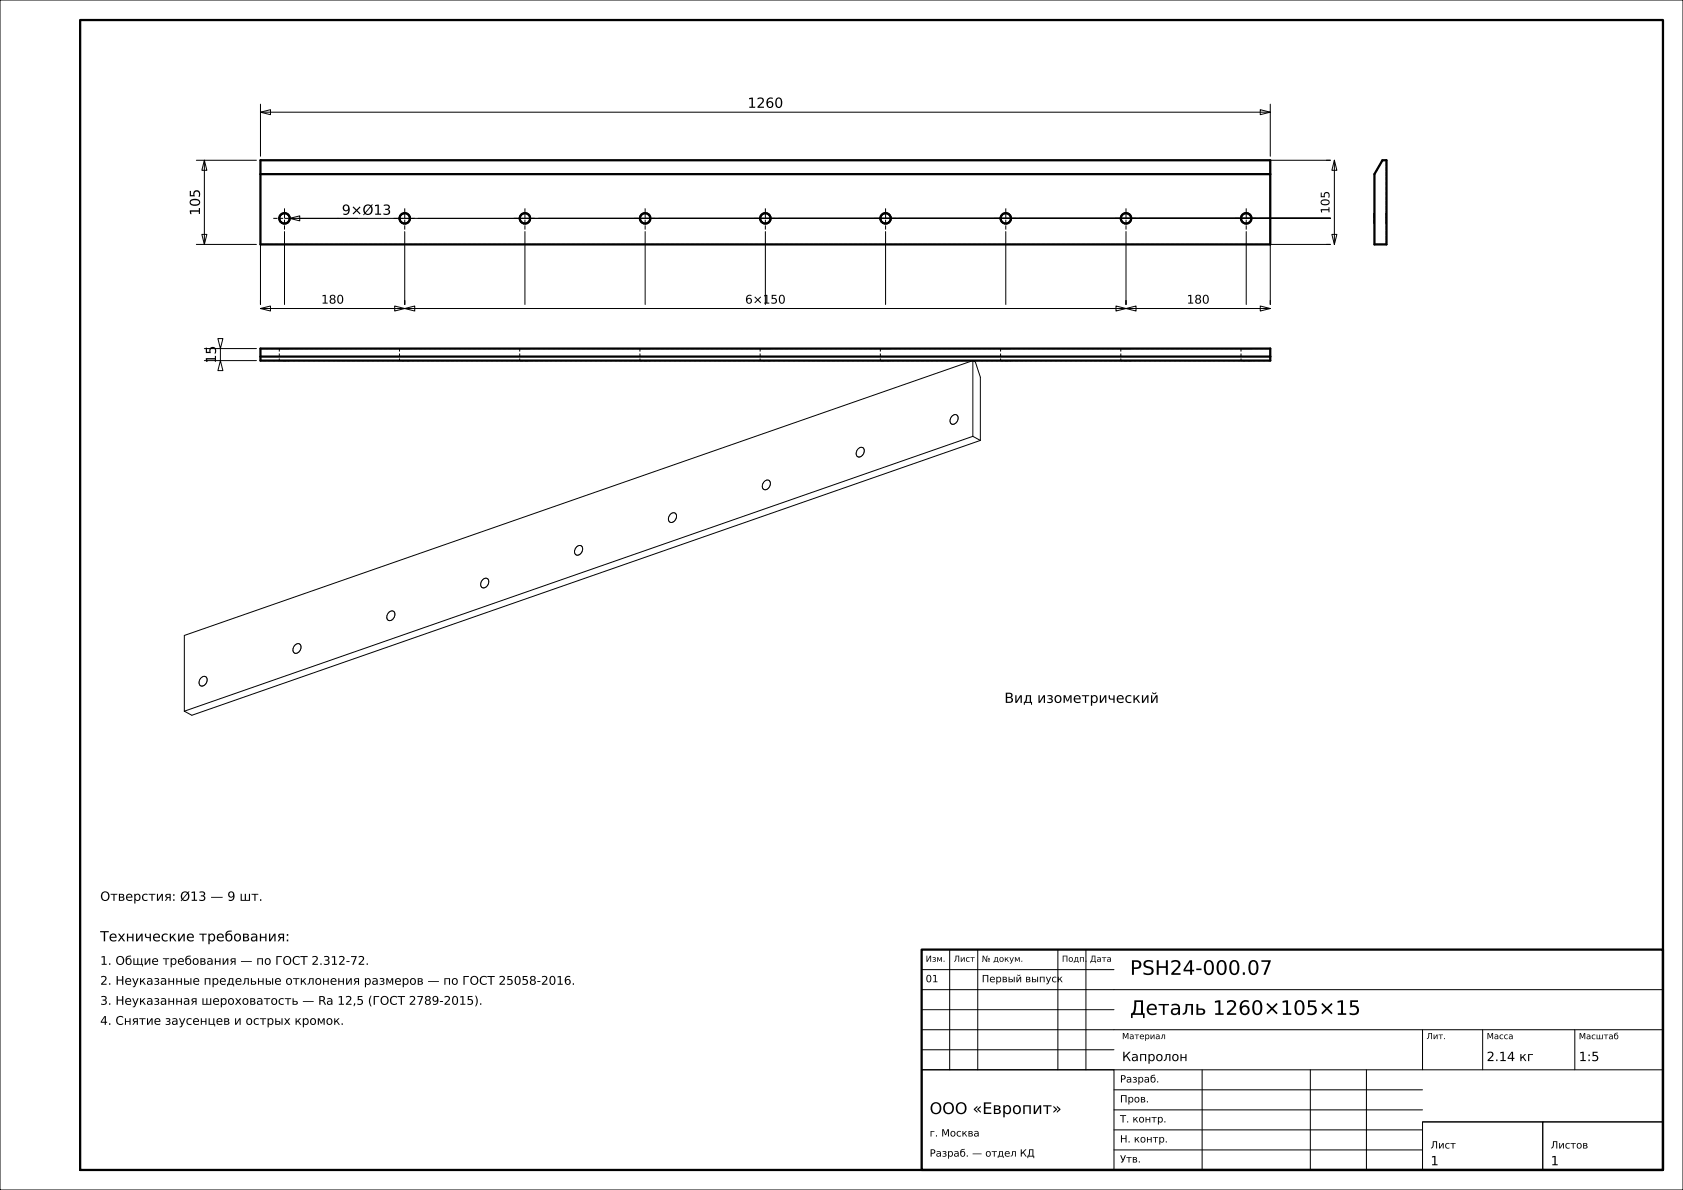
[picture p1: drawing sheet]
<svg xmlns="http://www.w3.org/2000/svg" width="420mm" height="297mm" viewBox="0 0 420 297" stroke-linecap="round" stroke-linejoin="round" font-family="sans-serif">
<g fill="none" stroke="#000" stroke-width=".25">
<path d="M0 0h420v297h-420zM49 40h15M51 40l.6 2.5h-1.2zM51 40v21M65 28l2.5-.6v1.2zM65 26v13M65 28h252M314.5 27.4l2.5 .6-2.5 .6zM317 26v13M317 40h15M333 40l.6 2.5h-1.2zM333 40v21"/>
<path d="M50.4 58.5h1.2l-.6 2.5zM71 57.8v18.2M72.3 54.5l2.5-.6v1.2zM72.3 54.5h259.7M101 57.8v18.2M131 57.8v18.2M161 57.8v18.2M191 57.8v18.2M221 57.8v18.2M251 57.8v18.2M281 57.8v18.2M311 57.8v18.2"/>
<path d="M332.4 58.5h1.2l-.6 2.5zM49 61h15M65 77l2.5-.6v1.2zM65 61v15M65 77h252M98.5 76.4l2.5 .6-2.5 .6zM101 77l2.5-.6v1.2zM278.5 76.4l2.5 .6-2.5 .6zM281 77l2.5-.6v1.2zM314.5 76.4l2.5 .6-2.5 .6zM332 61h-15v15M51 90h13"/>
<path d="M51 87h13M54.4 84.5h1.2l-.6 2.5zM55 90l.6 2.5h-1.2zM55 87v3M242.8 90l.6 .3 1.3 3.8v15.8M242.8 90v18.9M242.8 90l-196.8 68.6v18.9M214.2 112a.91 .91 0 0 1 1.3 0 .91 .91 0 0 1 0 1.3 .95 .95 0 0 1-1.4 .7 .95 .95 0 0 1-.3-1.5zM237.6 103.8a.91 .91 0 0 1 1.4 0 .91 .91 0 0 1-.1 1.3 .95 .95 0 0 1-1.3 .8 .95 .95 0 0 1-.4-1.5zM242.8 108.9l1.9 1M242.8 108.9l-196.8 68.6M244.7 109.9l-196.8 68.6-1.9-1"/>
<path d="M143.9 136.5a.91 .91 0 0 1 1.4 0 .91 .91 0 0 1-.1 1.3 .95 .95 0 0 1-1.3 .7 .95 .95 0 0 1-.4-1.5zM167.4 128.3a.91 .91 0 0 1 1.3 0 .91 .91 0 0 1-.1 1.3 .95 .95 0 0 1-1.3 .8 .95 .95 0 0 1-.3-1.5zM190.8 120.1a.91 .91 0 0 1 1.3 0 .91 .91 0 0 1-.1 1.4 .95 .95 0 0 1-1.3 .7 .95 .95 0 0 1-.3-1.5zM97.1 152.8a.91 .91 0 0 1 1.3 0 .91 .91 0 0 1-.1 1.3 .95 .95 0 0 1-1.3 .8 .95 .95 0 0 1-.3-1.5zM120.5 144.6a.91 .91 0 0 1 1.3 0 .91 .91 0 0 1 0 1.4 .95 .95 0 0 1-1.4 .7 .95 .95 0 0 1-.3-1.5zM50.2 169.1a.91 .91 0 0 1 1.4 0 .91 .91 0 0 1-.1 1.4 .95 .95 0 0 1-1.3 .7 .95 .95 0 0 1-.4-1.5zM73.7 161a.91 .91 0 0 1 1.3 0 .91 .91 0 0 1-.1 1.3 .95 .95 0 0 1-1.3 .7 .95 .95 0 0 1-.4-1.5zM237 237v30M244 237v30M264 237v30M271 237v30M230 257h185"/>
<path d="M230 252h48M230 247h185M230 242h48M355 257v10M370 257v10M393 257v10M230 267h48v25h-48zM230 267h185M230 262h48M278 277h77M278 272h77M300 267v25"/>
<path d="M327 267v25M341 267v25M278 287h77M278 282h77M355 280h30v12h-30zM355 280h60M385 280h30v12h-30z"/>
</g>
<g fill="none" stroke="#000" stroke-width=".56">
<path d="M20 5h395v287h-395zM65 40h252v21h-252zM345 40h1v21h-3v-17.5zM65 43.5h252M65 87h252v3h-252zM65 89h252M230 237h185v55h-185z"/>
<circle cx="71" cy="54.5" r="1.3"/>
<circle cx="101" cy="54.5" r="1.3"/>
<circle cx="131" cy="54.5" r="1.3"/>
<circle cx="161" cy="54.5" r="1.3"/>
<circle cx="191" cy="54.5" r="1.3"/>
<circle cx="221" cy="54.5" r="1.3"/>
<circle cx="251" cy="54.5" r="1.3"/>
<circle cx="281" cy="54.5" r="1.3"/>
<circle cx="311" cy="54.5" r="1.3"/>
</g>
<g fill="none" stroke="#000" stroke-width=".25" stroke-dasharray=".7 .5" stroke-linecap="butt">
<path d="M65 40h252M317 40v21M345 40l-2 3.5M346 40h-1M69.7 54.7v-.4M69.7 54.3l.1-.4M69.8 55.1l-.1-.4M69.8 53.9l.2-.3M70 55.4l-.2-.3M70 53.6l.4-.2M70.4 55.6l-.4-.2M70.4 53.4l.3-.2"/>
<path d="M70.7 55.8l-.3-.2M70.7 53.2h.4M71.1 55.8h-.4M71.1 53.2l.4 .1M71.5 55.7l-.4 .1M71.5 53.3l.3 .2M71.8 55.5l-.3 .2M71.8 53.5l.3 .3M72.1 55.2l-.3 .3M72.1 53.8l.1 .3M72.2 54.9l-.1 .3M72.2 54.1l.1 .4"/>
<path d="M72.3 54.5l-.1 .4M99.7 54.7v-.4M99.7 54.3l.1-.4M99.8 55.1l-.1-.4M99.8 53.9l.2-.3M100 55.4l-.2-.3M100 53.6l.4-.2M100.4 55.6l-.4-.2M100.4 53.4l.3-.2M100.7 55.8l-.3-.2M100.7 53.2h.4M101.1 55.8h-.4"/>
<path d="M101.1 53.2l.4 .1M101.5 55.7l-.4 .1M101.5 53.3l.3 .2M101.8 55.5l-.3 .2M101.8 53.5l.3 .3M102.1 55.2l-.3 .3M102.1 53.8l.1 .3M102.2 54.9l-.1 .3M102.2 54.1l.1 .4M102.3 54.5l-.1 .4M129.7 54.7v-.4M129.7 54.3l.1-.4"/>
<path d="M129.8 55.1l-.1-.4M129.8 53.9l.2-.3M130 55.4l-.2-.3M130 53.6l.4-.2M130.4 55.6l-.4-.2M130.4 53.4l.3-.2M130.7 55.8l-.3-.2M130.7 53.2h.4M131.1 55.8h-.4M131.1 53.2l.4 .1M131.5 55.7l-.4 .1M131.5 53.3l.3 .2"/>
<path d="M131.8 55.5l-.3 .2M131.8 53.5l.3 .3M132.1 55.2l-.3 .3M132.1 53.8l.1 .3M132.2 54.9l-.1 .3M132.2 54.1l.1 .4M132.3 54.5l-.1 .4M159.7 54.7v-.4M159.7 54.3l.1-.4M159.8 55.1l-.1-.4M159.8 53.9l.2-.3M160 55.4l-.2-.3"/>
<path d="M160 53.6l.3-.2M160.3 55.6l-.3-.2M160.3 53.4l.4-.2M160.7 55.8l-.4-.2M160.7 53.2h.4M161.1 55.8h-.4M161.1 53.2l.4 .1M161.5 55.7l-.4 .1M161.5 53.3l.3 .2M161.8 55.5l-.3 .2M161.8 53.5l.3 .3M162.1 55.2l-.3 .3"/>
<path d="M162.1 53.8l.1 .3M162.2 54.9l-.1 .3M162.2 54.1l.1 .4M162.3 54.5l-.1 .4M189.7 54.7v-.4M189.7 54.3l.1-.4M189.8 55.1l-.1-.4M189.8 53.9l.2-.3M190 55.4l-.2-.3M190 53.6l.4-.2M190.4 55.6l-.4-.2M190.4 53.4l.3-.2"/>
<path d="M190.7 55.8l-.3-.2M190.7 53.2h.4M191.1 55.8h-.4M191.1 53.2l.4 .1M191.5 55.7l-.4 .1M191.5 53.3l.3 .2M191.8 55.5l-.3 .2M191.8 53.5l.3 .3M192.1 55.2l-.3 .3M192.1 53.8l.1 .3M192.2 54.9l-.1 .3M192.2 54.1l.1 .4"/>
<path d="M192.3 54.5l-.1 .4M219.7 54.7v-.4M219.7 54.3l.1-.4M219.8 55.1l-.1-.4M219.8 53.9l.2-.3M220 55.4l-.2-.3M220 53.6l.4-.2M220.4 55.6l-.4-.2M220.4 53.4l.3-.2M220.7 55.8l-.3-.2M220.7 53.2h.4M221.1 55.8h-.4"/>
<path d="M221.1 53.2l.4 .1M221.5 55.7l-.4 .1M221.5 53.3l.3 .2M221.8 55.5l-.3 .2M221.8 53.5l.3 .3M222.1 55.2l-.3 .3M222.1 53.8l.1 .3M222.2 54.9l-.1 .3M222.2 54.1l.1 .4M222.3 54.5l-.1 .4M249.7 54.7v-.4M249.7 54.3l.1-.4"/>
<path d="M249.8 55.1l-.1-.4M249.8 53.9l.2-.3M250 55.4l-.2-.3M250 53.6l.4-.2M250.4 55.6l-.4-.2M250.4 53.4l.3-.2M250.7 55.8l-.3-.2M250.7 53.2h.4M251.1 55.8h-.4M251.1 53.2l.4 .1M251.5 55.7l-.4 .1M251.5 53.3l.3 .2"/>
<path d="M251.8 55.5l-.3 .2M251.8 53.5l.3 .3M252.1 55.2l-.3 .3M252.1 53.8l.1 .3M252.2 54.9l-.1 .3M252.2 54.1l.1 .4M252.3 54.5l-.1 .4M279.7 54.7v-.4M279.7 54.3l.1-.4M279.8 55.1l-.1-.4M279.8 53.9l.2-.3M280 55.4l-.2-.3"/>
<path d="M280 53.6l.4-.2M280.4 55.6l-.4-.2M280.4 53.4l.3-.2M280.7 55.8l-.3-.2M280.7 53.2h.4M281.1 55.8h-.4M281.1 53.2l.4 .1M281.5 55.7l-.4 .1M281.5 53.3l.3 .2M281.8 55.5l-.3 .2M281.8 53.5l.3 .3M282.1 55.2l-.3 .3"/>
<path d="M282.1 53.8l.1 .3M282.2 54.9l-.1 .3M282.2 54.1l.1 .4M282.3 54.5l-.1 .4M309.7 54.7v-.4M309.7 54.3l.1-.4M309.8 55.1l-.1-.4M309.8 53.9l.2-.3M310 55.4l-.2-.3M310 53.6l.4-.2M310.4 55.6l-.4-.2M310.4 53.4l.3-.2"/>
<path d="M310.7 55.8l-.3-.2M310.7 53.2h.4M311.1 55.8h-.4M311.1 53.2l.4 .1M311.5 55.7l-.4 .1M311.5 53.3l.3 .2M311.8 55.5l-.3 .2M311.8 53.5l.3 .3M312.1 55.2l-.3 .3M312.1 53.8l.1 .3M312.2 54.9l-.1 .3M312.2 54.1l.1 .4"/>
<path d="M312.3 54.5l-.1 .4M343 54.5v-.1M343 54.4v-.2M343 54.2v-.1M343 54.1v-.2M343 53.9v-.1M343 53.8v-.1M343 53.7v-.1M343 53.6v-.1M343 53.5v-.1M343 53.4v-.1M343 53.3v-.1"/>
<path d="M343 53.2v.1M343 53.3v.2M343 53.5v.2M343 53.7v.2M343 53.9v.3M343 54.2v.3M343 54.5v.3M343 54.8v.3M343 55.1v.2M343 55.3v.2M343 55.5v.2M343 55.7v.1"/>
<path d="M343 55.8v-.1M343 55.7v-.1M343 55.6v-.1M343 55.5v-.1M343 55.4v-.1M343 55.3v-.1M343 55.2v-.1M343 55.1v-.2M343 54.9v-.1M343 54.8v-.2M343 54.6v-.1M343 43.5v17.5"/>
<path d="M346 54.5v.1M346 54.6v.2M346 54.8v.1M346 54.9v.2M346 55.1v.1M346 55.2v.1M346 55.3v.1M346 55.4v.1M346 55.5v.1M346 55.6v.1M346 55.7v.1M346 55.8v-.1"/>
<path d="M346 55.7v-.2M346 55.5v-.2M346 55.3v-.2M346 55.1v-.3M346 54.8v-.3M346 54.5v-.3M346 54.2v-.3M346 53.9v-.2M346 53.7v-.2M346 53.5v-.2M346 53.3v-.1M346 53.2v.1"/>
<path d="M346 53.3v.1M346 53.4v.1M346 53.5v.1M346 53.6v.1M346 53.7v.1M346 53.8v.1M346 53.9v.2M346 54.1v.1M346 54.2v.2M346 54.4v.1M65 61v-21M65 61h252"/>
<path d="M343 61h3M346 61v-21M65 87h252M65 90v-3M69.7 87v3M69.7 90h.1M69.7 87h.1M69.8 90h.2M69.8 90h-.1M69.8 87h.2M69.8 87h-.1M70 90h.2"/>
<path d="M70 90h-.2M70 87h.2M70 87h-.2M70.2 90h.2M70.2 90h-.2M70.2 87h.2M70.2 87h-.2M70.4 90h.3M70.4 90h-.2M70.4 87h.3M70.4 87h-.2M70.7 90h.3"/>
<path d="M70.7 90h-.3M70.7 87h.3M70.7 87h-.3M71 90h.3M71 90h-.3M71 87h.3M71 87h-.3M71.3 90h.3M71.3 90h-.3M71.3 87h.3M71.3 87h-.3M71.6 90h.2"/>
<path d="M71.6 90h-.3M71.6 87h.2M71.6 87h-.3M71.8 90h.2M71.8 90h-.2M71.8 87h.2M71.8 87h-.2M72 90h.2M72 90h-.2M72 87h.2M72 87h-.2M72.2 90h.1"/>
<path d="M72.2 90h-.2M72.2 87h.1M72.2 87h-.2M72.3 90h-.1M72.3 87h-.1M99.7 87v3M99.7 90h.1M99.7 87h.1M99.8 90h.2M99.8 90h-.1M99.8 87h.2M99.8 87h-.1"/>
<path d="M100 90h.2M100 90h-.2M100 87h.2M100 87h-.2M100.2 90h.2M100.2 90h-.2M100.2 87h.2M100.2 87h-.2M100.4 90h.3M100.4 90h-.2M100.4 87h.3M100.4 87h-.2"/>
<path d="M100.7 90h.3M100.7 90h-.3M100.7 87h.3M100.7 87h-.3M101 90h.3M101 90h-.3M101 87h.3M101 87h-.3M101.3 90h.3M101.3 90h-.3M101.3 87h.3M101.3 87h-.3"/>
<path d="M101.6 90h.2M101.6 90h-.3M101.6 87h.2M101.6 87h-.3M101.8 90h.2M101.8 90h-.2M101.8 87h.2M101.8 87h-.2M102 90h.2M102 90h-.2M102 87h.2M102 87h-.2"/>
<path d="M102.2 90h.1M102.2 90h-.2M102.2 87h.1M102.2 87h-.2M102.3 90h-.1M102.3 87h-.1M129.7 87v3M129.7 90h.1M129.7 87h.1M129.8 90h.2M129.8 90h-.1M129.8 87h.2"/>
<path d="M129.8 87h-.1M130 90h.2M130 90h-.2M130 87h.2M130 87h-.2M130.2 90h.2M130.2 90h-.2M130.2 87h.2M130.2 87h-.2M130.4 90h.3M130.4 90h-.2M130.4 87h.3"/>
<path d="M130.4 87h-.2M130.7 90h.3M130.7 90h-.3M130.7 87h.3M130.7 87h-.3M131 90h.3M131 90h-.3M131 87h.3M131 87h-.3M131.3 90h.3M131.3 90h-.3M131.3 87h.3"/>
<path d="M131.3 87h-.3M131.6 90h.2M131.6 90h-.3M131.6 87h.2M131.6 87h-.3M131.8 90h.2M131.8 90h-.2M131.8 87h.2M131.8 87h-.2M132 90h.2M132 90h-.2M132 87h.2"/>
<path d="M132 87h-.2M132.2 90h.1M132.2 90h-.2M132.2 87h.1M132.2 87h-.2M132.3 90h-.1M132.3 87h-.1M159.7 87v3M159.7 90h.1M159.7 87h.1M159.8 90h.2M159.8 90h-.1"/>
<path d="M159.8 87h.2M159.8 87h-.1M160 90h.2M160 90h-.2M160 87h.2M160 87h-.2M160.2 90h.2M160.2 90h-.2M160.2 87h.2M160.2 87h-.2M160.4 90h.3M160.4 90h-.2"/>
<path d="M160.4 87h.3M160.4 87h-.2M160.7 90h.3M160.7 90h-.3M160.7 87h.3M160.7 87h-.3M161 90h.3M161 90h-.3M161 87h.3M161 87h-.3M161.3 90h.3M161.3 90h-.3"/>
<path d="M161.3 87h.3M161.3 87h-.3M161.6 90h.2M161.6 90h-.3M161.6 87h.2M161.6 87h-.3M161.8 90h.2M161.8 90h-.2M161.8 87h.2M161.8 87h-.2M162 90h.2M162 90h-.2"/>
<path d="M162 87h.2M162 87h-.2M162.2 90h.1M162.2 90h-.2M162.2 87h.1M162.2 87h-.2M162.3 90h-.1M162.3 87h-.1M189.7 87v3M189.7 90h.1M189.7 87h.1M189.8 90h.2"/>
<path d="M189.8 90h-.1M189.8 87h.2M189.8 87h-.1M190 90h.2M190 90h-.2M190 87h.2M190 87h-.2M190.2 90h.2M190.2 90h-.2M190.2 87h.2M190.2 87h-.2M190.4 90h.3"/>
<path d="M190.4 90h-.2M190.4 87h.3M190.4 87h-.2M190.7 90h.3M190.7 90h-.3M190.7 87h.3M190.7 87h-.3M191 90h.3M191 90h-.3M191 87h.3M191 87h-.3M191.3 90h.3"/>
<path d="M191.3 90h-.3M191.3 87h.3M191.3 87h-.3M191.6 90h.2M191.6 90h-.3M191.6 87h.2M191.6 87h-.3M191.8 90h.2M191.8 90h-.2M191.8 87h.2M191.8 87h-.2M192 90h.2"/>
<path d="M192 90h-.2M192 87h.2M192 87h-.2M192.2 90h.1M192.2 90h-.2M192.2 87h.1M192.2 87h-.2M192.3 90h-.1M192.3 87h-.1M219.7 87v3M219.7 90h.1M219.7 87h.1"/>
<path d="M219.8 90h.2M219.8 90h-.1M219.8 87h.2M219.8 87h-.1M220 90h.2M220 90h-.2M220 87h.2M220 87h-.2M220.2 90h.2M220.2 90h-.2M220.2 87h.2M220.2 87h-.2"/>
<path d="M220.4 90h.3M220.4 90h-.2M220.4 87h.3M220.4 87h-.2M220.7 90h.3M220.7 90h-.3M220.7 87h.3M220.7 87h-.3M221 90h.3M221 90h-.3M221 87h.3M221 87h-.3"/>
<path d="M221.3 90h.3M221.3 90h-.3M221.3 87h.3M221.3 87h-.3M221.6 90h.2M221.6 90h-.3M221.6 87h.2M221.6 87h-.3M221.8 90h.2M221.8 90h-.2M221.8 87h.2M221.8 87h-.2"/>
<path d="M222 90h.2M222 90h-.2M222 87h.2M222 87h-.2M222.2 90h.1M222.2 90h-.2M222.2 87h.1M222.2 87h-.2M222.3 90h-.1M222.3 87h-.1M249.7 87v3M249.7 90h.1"/>
<path d="M249.7 87h.1M249.8 90h.2M249.8 90h-.1M249.8 87h.2M249.8 87h-.1M250 90h.2M250 90h-.2M250 87h.2M250 87h-.2M250.2 90h.2M250.2 90h-.2M250.2 87h.2"/>
<path d="M250.2 87h-.2M250.4 90h.3M250.4 90h-.2M250.4 87h.3M250.4 87h-.2M250.7 90h.3M250.7 90h-.3M250.7 87h.3M250.7 87h-.3M251 90h.3M251 90h-.3M251 87h.3"/>
<path d="M251 87h-.3M251.3 90h.3M251.3 90h-.3M251.3 87h.3M251.3 87h-.3M251.6 90h.2M251.6 90h-.3M251.6 87h.2M251.6 87h-.3M251.8 90h.2M251.8 90h-.2M251.8 87h.2"/>
<path d="M251.8 87h-.2M252 90h.2M252 90h-.2M252 87h.2M252 87h-.2M252.2 90h.1M252.2 90h-.2M252.2 87h.1M252.2 87h-.2M252.3 90h-.1M252.3 87h-.1M279.7 87v3"/>
<path d="M279.7 90h.1M279.7 87h.1M279.8 90h.2M279.8 90h-.1M279.8 87h.2M279.8 87h-.1M280 90h.2M280 90h-.2M280 87h.2M280 87h-.2M280.2 90h.2M280.2 90h-.2"/>
<path d="M280.2 87h.2M280.2 87h-.2M280.4 90h.3M280.4 90h-.2M280.4 87h.3M280.4 87h-.2M280.7 90h.3M280.7 90h-.3M280.7 87h.3M280.7 87h-.3M281 90h.3M281 90h-.3"/>
<path d="M281 87h.3M281 87h-.3M281.3 90h.3M281.3 90h-.3M281.3 87h.3M281.3 87h-.3M281.6 90h.2M281.6 90h-.3M281.6 87h.2M281.6 87h-.3M281.8 90h.2M281.8 90h-.2"/>
<path d="M281.8 87h.2M281.8 87h-.2M282 90h.2M282 90h-.2M282 87h.2M282 87h-.2M282.2 90h.1M282.2 90h-.2M282.2 87h.1M282.2 87h-.2M282.3 90h-.1M282.3 87h-.1"/>
<path d="M309.7 87v3M309.7 90h.1M309.7 87h.1M309.8 90h.2M309.8 90h-.1M309.8 87h.2M309.8 87h-.1M310 90h.2M310 90h-.2M310 87h.2M310 87h-.2M310.2 90h.2"/>
<path d="M310.2 90h-.2M310.2 87h.2M310.2 87h-.2M310.4 90h.3M310.4 90h-.2M310.4 87h.3M310.4 87h-.2M310.7 90h.3M310.7 90h-.3M310.7 87h.3M310.7 87h-.3M311 90h.3"/>
<path d="M311 90h-.3M311 87h.3M311 87h-.3M311.3 90h.3M311.3 90h-.3M311.3 87h.3M311.3 87h-.3M311.6 90h.2M311.6 90h-.3M311.6 87h.2M311.6 87h-.3M311.8 90h.2"/>
<path d="M311.8 90h-.2M311.8 87h.2M311.8 87h-.2M312 90h.2M312 90h-.2M312 87h.2M312 87h-.2M312.2 90h.1M312.2 90h-.2M312.2 87h.1M312.2 87h-.2M312.3 90h-.1"/>
<path d="M312.3 87h-.1M317 87v3M317 90h-252"/>
</g>
<g fill="none" stroke="#000" stroke-width=".25" stroke-dasharray="1.1 .4" stroke-linecap="butt">
<path d="M68.2 54.5h5.6M71 57.3v-5.6M98.2 54.5h5.6M101 57.3v-5.6M128.2 54.5h5.6M131 57.3v-5.6M158.2 54.5h5.6M161 57.3v-5.6M188.2 54.5h5.6M191 57.3v-5.6M218.2 54.5h5.6M221 57.3v-5.6"/>
<path d="M248.2 54.5h5.6M251 57.3v-5.6M278.2 54.5h5.6M281 57.3v-5.6M308.2 54.5h5.6M311 57.3v-5.6"/>
</g>
<g font-size="5">
<text x="282" y="243.3">PSH24-000.07</text>
<text x="282" y="253.3">Деталь 1260×105×15</text>
</g>
<text font-size="4" x="232" y="278">ООО «Европит»</text>
<g font-size="3.5">
<text x="186.6" y="26.9">1260</text>
<text x="49.9" y="53.8" transform="rotate(-90 49.9 53.8)">105</text>
<text x="85.3" y="53.6">9×Ø13</text>
<text x="53.9" y="90.7" transform="rotate(-90 53.9 90.7)">15</text>
<text x="250.7" y="175.4">Вид изометрический</text>
<text x="25" y="234.9">Технические требования:</text>
</g>
<g font-size="3.2">
<text x="25" y="224.8">Отверстия: Ø13 — 9 шт.</text>
<text x="280" y="264.8">Капролон</text>
<text x="371" y="264.8">2.14 кг</text>
<text x="394" y="264.8">1:5</text>
<text x="357" y="290.8">1</text>
<text x="387" y="290.8">1</text>
</g>
<g font-size="3">
<text x="331.8" y="53.4" transform="rotate(-90 331.8 53.4)">105</text>
<text x="80.1" y="75.8">180</text>
<text x="185.9" y="75.8">6×150</text>
<text x="296.1" y="75.8">180</text>
<text x="25" y="240.8">1. Общие требования — по ГОСТ 2.312-72.</text>
<text x="25" y="245.8">2. Неуказанные предельные отклонения размеров — по ГОСТ 25058-2016.</text>
<text x="25" y="250.8">3. Неуказанная шероховатость — Ra 12,5 (ГОСТ 2789-2015).</text>
<text x="25" y="255.8">4. Снятие заусенцев и острых кромок.</text>
</g>
<g font-size="2.5">
<text x="231" y="245.1">01</text>
<text x="245" y="245.1">Первый выпуск</text>
<text x="279.5" y="270.2">Разраб.</text>
<text x="279.5" y="275.1">Пров.</text>
<text x="279.5" y="280.1">Т. контр.</text>
<text x="232" y="283.6">г. Москва</text>
<text x="279.5" y="285.1">Н. контр.</text>
<text x="357" y="286.6">Лист</text>
<text x="387" y="286.6">Листов</text>
<text x="232" y="288.7">Разраб. — отдел КД</text>
<text x="279.5" y="290.1">Утв.</text>
</g>
<g font-size="2.1">
<text x="231" y="240">Изм.</text>
<text x="238" y="240">Лист</text>
<text x="245" y="240">№ докум.</text>
<text x="265" y="240">Подп.</text>
<text x="272" y="240">Дата</text>
<text x="280" y="259.3">Материал</text>
<text x="356" y="259.3">Лит.</text>
<text x="371" y="259.3">Масса</text>
<text x="394" y="259.4">Масштаб</text>
</g>
</svg>
